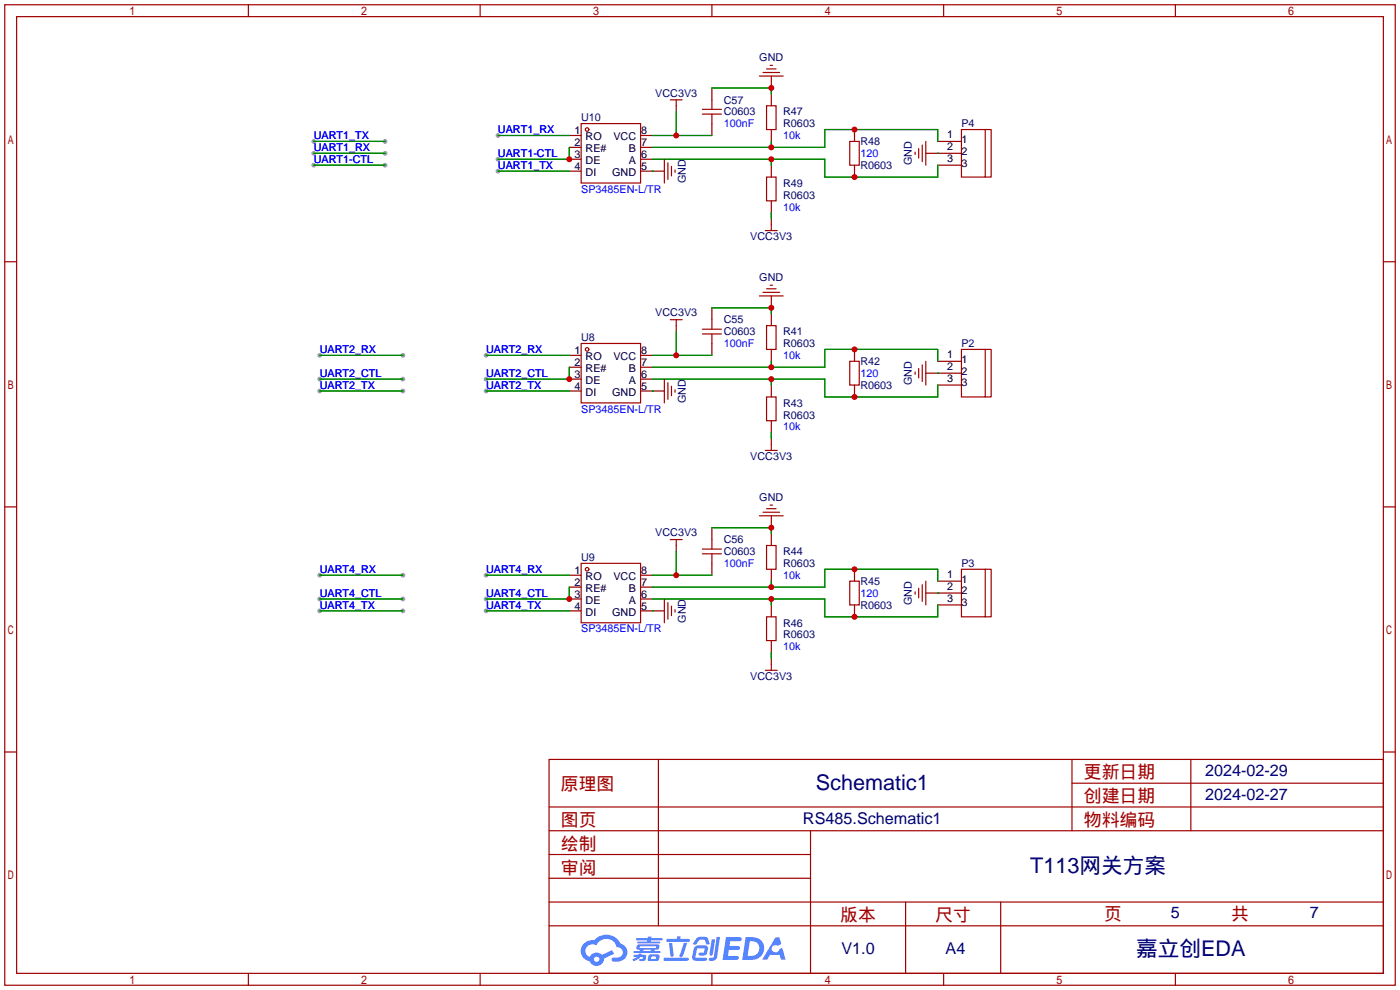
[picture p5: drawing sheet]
<svg xmlns="http://www.w3.org/2000/svg" width="299mm" height="212mm" viewBox="0 0 299 212" stroke-linecap="round" stroke-linejoin="round" font-family="sans-serif">
<g fill="#999">
<circle cx="103.9" cy="81" r=".51"/>
<circle cx="103.9" cy="128" r=".51"/>
<circle cx="68.3" cy="75.9" r=".51"/>
<circle cx="86.1" cy="75.9" r=".51"/>
<circle cx="68.3" cy="83.6" r=".51"/>
<circle cx="86.1" cy="83.6" r=".51"/>
<circle cx="86.1" cy="81" r=".51"/>
<circle cx="68.3" cy="81" r=".51"/>
<circle cx="68.3" cy="122.9" r=".51"/>
<circle cx="86.1" cy="122.9" r=".51"/>
<circle cx="68.3" cy="130.6" r=".51"/>
<circle cx="86.1" cy="130.6" r=".51"/>
<circle cx="86.1" cy="128" r=".51"/>
<circle cx="68.3" cy="128" r=".51"/>
<circle cx="82.3" cy="30.2" r=".51"/>
<circle cx="67.1" cy="30.2" r=".51"/>
<circle cx="82.3" cy="32.8" r=".51"/>
<circle cx="67.1" cy="32.8" r=".51"/>
<circle cx="82.3" cy="35.3" r=".51"/>
<circle cx="67.1" cy="35.3" r=".51"/>
<circle cx="106.4" cy="34" r=".51"/>
<circle cx="103.9" cy="130.6" r=".51"/>
<circle cx="103.9" cy="122.9" r=".51"/>
<circle cx="103.9" cy="83.6" r=".51"/>
<circle cx="103.9" cy="75.9" r=".51"/>
<circle cx="106.4" cy="36.6" r=".51"/>
<circle cx="106.4" cy="29" r=".51"/>
</g>
<g fill="none" stroke="#a10000" stroke-width=".25">
<path d="M1 1h297.2v209.6h-297.2zM3.6 3.6h292.1v204.4h-292.1zM53.1 1v2.6M102.6 1v2.6M152.1 1v2.6M201.7 1v2.6M251.2 1v2.6M1 55.9h2.6M295.7 55.9h2.5M1 108.3h2.6M295.7 108.3h2.5M1 160.7h2.6"/>
<path d="M117.3 162.3h178.4v45.7h-178.4zM117.3 177.5h178.4M117.3 172.5h178.4M140.7 162.3v35.6M173.2 177.5v30.5M229.1 162.3v15.2M229.1 167.4h66.6M254.5 162.3v15.2M295.7 160.7h2.5M117.3 182.6h55.9M117.3 197.9h178.4M117.3 192.8h178.4"/>
<path d="M117.3 187.7h55.9M193.5 192.8v15.2M213.9 192.8v15.2M53.1 208v2.6M102.6 208v2.6M152.1 208v2.6M201.7 208v2.6M251.2 208v2.6"/>
</g>
<g fill="#5487ff">
<path d="M155.2 200.3h2.6a.48 .48 0 0 1 .7 .4 .48 .48 0 0 1-.6 .4h-1.8l-.2 1.1h1.9a.43 .43 0 0 1 .4 .4 .43 .43 0 0 1-.5 .4h-1.9l-.2 1.3h1.7a.45 .45 0 0 1 .5 .2 .45 .45 0 0 1-.1 .6h-3.3z"/>
<path d="M165.7 200.3h.9l.4 1.5-.8 .3a.84 .84 0 0 0-1.2 .3 .84 .84 0 0 0 .4 1.1 .84 .84 0 0 0 1.1-.4l.1-.2 .6-.3 .7 2.5h-1l-.2-1h-2.1l-.6 1h-1.1z"/>
<path d="M152.1 200.8h.7l-.5 3.1a.36 .36 0 0 1-.3 .3 .36 .36 0 0 1-.4-.3z"/>
<path d="M153.2 200.2h.7l-.6 4.3a1.13 1.13 0 0 1-1.8 .6l.2-.4h.7l.2-.2z"/>
<path d="M148.9 200.6l.6-.4h1a.77 .77 0 0 1 .9 .5l.3 1-.2 .2h-.5l-.3-.9-.2-.2-1 .1-.7 1-.6-.1-.1-.2z"/>
<path d="M148.4 202.4l.6-.3h1.7a.81 .81 0 0 1 .7 .5 .81 .81 0 0 1-.2 .8 .81 .81 0 0 1-.9 .8h-.7a.32 .32 0 0 1-.3-.3 .32 .32 0 0 1 .4-.3h.7l.2-.9-1.6 .1-.4 1.8 2.2 .1a.32 .32 0 0 1 .3 .4 .32 .32 0 0 1-.4 .2h-2.2l-.5-.3-.1-.5z"/>
<path d="M141.9 204.7h5a.33 .33 0 0 1 .3 .3 .33 .33 0 0 1-.3 .3h-4.9l-.2-.1z"/>
<path d="M146.1 201.5h.8l-.7 2a.98 .98 0 0 1-.7 1.1l-.3-.3z"/>
<path d="M143 201.6h.7l.3 2.5a.34 .34 0 0 1-.3 .4 .34 .34 0 0 1-.4-.3z"/>
<path d="M142.5 200.7h2.1l.3-.6h.6l-.1 .6h1.7a.32 .32 0 0 1 .4 .3 .32 .32 0 0 1-.4 .3h-4.5l-.2-.2z"/>
<path d="M135.5 204.1h.9l.1-.3h.6v.3h.8a.82 .82 0 0 1-.5 1.3h-.8v-.4l.7-.1 .1-.3a.68 .68 0 0 0-1 .4l-1.1 .4-.1-.4 .9-.5h-.7z"/>
<path d="M136 200.5h2.4l.1-.3h.7v.3h2.2l.2 .3-.2 .2h-2.3v.2h1.8l.2 .3-.2 .1h-4.5l-.1-.4h2l.1-.2h-2.3l-.1-.2z"/>
<path d="M159.4 200.3l-.8 4.9h1.7a2.5 2.5 0 0 0 3-2.5 2.5 2.5 0 0 0-3.1-2.4zM160.3 201.1a1.61 1.61 0 0 1 2 1.5 1.61 1.61 0 0 1-1.8 1.7h-.7z"/>
<path d="M136.2 202a.55 .55 0 0 0-.2 .8 .55 .55 0 0 0 .7 .2l.1 .3h-1.3v.3l5.4 .1 .3-.2-.2-.2h-1.2l.2-.3a.7 .7 0 0 0 .8-.3 .7 .7 0 0 0 0-.8l-4.2-.1zM136.8 202.3l3.3-.1 .1 .1-.2 .3h-3.2zM137.5 203h1.7l-.2 .3h-1.4z"/>
<path d="M138.6 204.2a1.05 1.05 0 0 0 0 1.2 2.91 2.91 0 0 0 2.2-.2 .98 .98 0 0 0 0-1.2h-1.6zM139.2 204.5l.9-.1 .1 .4-.2 .2-.8-.1z"/>
<path d="M124.9 201.6a2.23 2.23 0 0 0-.7 2.3 2.23 2.23 0 0 0 1.8 1.6 1.58 1.58 0 0 0 1.8 .9 1.58 1.58 0 0 0 1.3-1.5l2.2-1.1-.5-.7-2.1 1a1.65 1.65 0 0 0-2.7 .4 1.45 1.45 0 0 1-.8-1.9 1.45 1.45 0 0 1 2-.7l.3 .1a2.3 2.3 0 0 1 2.3-1.3 2.3 2.3 0 0 1 2 1.7 1.12 1.12 0 0 1 1.3 1 1.12 1.12 0 0 1-1.1 1.2h-.7a.45 .45 0 0 0-.6 .4 .45 .45 0 0 0 .5 .5 2.21 2.21 0 0 0 2.2-.5 2.21 2.21 0 0 0 .5-2.3 2.13 2.13 0 0 0-1.3-1.1 3.3 3.3 0 0 0-5.6-.7l-1.1 .1zM127 205a.57 .57 0 0 1 1.1 0 .57 .57 0 0 1-1.1 0z"/>
</g>
<g fill="none" stroke="#a10000" stroke-width=".25">
<path d="M162.3 16.3h5.1M163.1 15.5h3.5M163.8 14.7h2.1M164.6 14h.5M124.2 26.4h12.7v12.7h-12.7zM142 34v5.1M142.7 34.8v3.6M143.3 21.3h2.5M143.5 35.6v2M144.3 36.3v.5M144.5 21.3v1.3M150.1 23.4h4.1"/>
<path d="M150.1 24.4h4.1M152.1 21.3v2.1M152.1 24.4v2M163.8 37.8h2.1v5.1h-2.1zM163.8 22.6h2.1v5.1h-2.1zM181.6 30.2h2v5.1h-2zM195.6 32.5v.5M196.3 31.8v2M197.1 31v3.5M197.9 30.2v5.1M205.5 27.7h5.1v10.1h-5.1zM210.6 27.7h1.2v10.1h-1.2"/>
<path d="M163.6 49.3h2.5M164.8 48v1.3M124.2 73.4h12.7v12.7h-12.7zM143.3 68.3h2.5M144.5 68.3v1.3M150.1 70.4h4.1M150.1 71.4h4.1M152.1 68.3v2.1M152.1 71.4v2M162.3 63.2h5.1M163.1 62.5h3.5M163.8 69.6h2.1v5.1h-2.1z"/>
<path d="M163.8 61.7h2.1M164.6 61h.5M181.6 77.2h2v5.1h-2zM195.6 79.5v.5M196.3 78.7v2.1M197.1 78v3.5M197.9 77.2v5.1M205.5 74.7h5.1v10.1h-5.1zM210.6 74.7h1.2v10.1h-1.2M142 81v5.1M142.7 81.8v3.5M143.5 82.5v2.1"/>
<path d="M144.3 83.3v.5M163.6 96.3h2.5M163.8 84.8h2.1v5.1h-2.1zM164.8 95v1.3M143.3 115.3h2.5M144.5 115.3v1.3M150.1 117.3h4.1M150.1 118.4h4.1M152.1 115.3v2M152.1 118.4v2M162.3 110.2h5.1M163.1 109.5h3.5"/>
<path d="M163.8 116.6h2.1v5.1h-2.1zM163.8 108.7h2.1M164.6 107.9h.5M124.2 120.4h12.7v12.7h-12.7zM142 128v5.1M142.7 128.8v3.5M143.5 129.5v2.1M144.3 130.3v.5M163.8 131.8h2.1v5.1h-2.1zM181.6 124.2h2v5.1h-2zM195.6 126.5v.5M196.3 125.7v2.1"/>
<path d="M197.1 125v3.5M197.9 124.2v5.1M205.5 121.7h5.1v10.1h-5.1zM210.6 121.7h1.2v10.1h-1.2M163.6 143.3h2.5M164.8 142v1.3"/>
<circle cx="125.5" cy="27.7" r=".38"/>
<circle cx="125.5" cy="74.7" r=".38"/>
<circle cx="125.5" cy="121.7" r=".38"/>
</g>
<g fill="none" stroke="#870000" stroke-width=".25">
<path d="M152.1 18.8v2.5M164.8 16.3v2.5M121.7 29h2.5M121.7 31.5h2.5M121.7 34h2.5M121.7 36.6h2.5M136.9 29h2.5M136.9 31.5h2.5M136.9 34h2.5M136.9 36.6h5.1M144.5 22.6v1.3M152.1 26.4v2.6"/>
<path d="M164.8 20.1v2.5M164.8 27.7v2.5M164.8 35.3v2.5M182.6 27.7v2.5M182.6 35.3v2.5M197.9 32.8h7.6M200.4 30.2h5.1M200.4 35.3h5.1M164.8 42.9v2.6M164.8 46.7v1.3M121.7 75.9h2.5M121.7 78.5h2.5"/>
<path d="M136.9 75.9h2.5M136.9 78.5h2.5M144.5 69.6v1.3M152.1 65.8v2.5M152.1 73.4v2.5M164.8 63.2v2.6M164.8 67.1v2.5M164.8 74.7v2.5M182.6 74.7v2.5M197.9 79.8h7.6M200.4 77.2h5.1M121.7 81h2.5"/>
<path d="M121.7 83.6h2.5M136.9 81h2.5M136.9 83.6h5.1M164.8 82.3v2.5M164.8 89.9v2.6M164.8 93.7v1.3M182.6 82.3v2.5M200.4 82.3h5.1M144.5 116.6v1.3M152.1 112.8v2.5M164.8 110.2v2.6M164.8 114v2.6"/>
<path d="M121.7 122.9h2.5M121.7 125.5h2.5M121.7 128h2.5M121.7 130.6h2.5M136.9 122.9h2.5M136.9 125.5h2.5M136.9 128h2.5M136.9 130.6h5.1M152.1 120.4v2.5M164.8 121.7v2.5M164.8 129.3v2.5M164.8 136.9v2.5"/>
<path d="M182.6 121.7v2.5M182.6 129.3v2.5M197.9 126.7h7.6M200.4 124.2h5.1M200.4 129.3h5.1M164.8 140.7v1.3"/>
</g>
<g fill="none" stroke="#008700" stroke-width=".25">
<path d="M152.1 18.8h12.7v1.3M67.1 30.2h15.2M67.1 32.8h15.2M67.1 35.3h15.2M106.4 29h15.3M106.4 36.6h15.3M121.7 31.5v2.5h-15.3M139.4 36.6h.1M139.4 34h36.9v3.8h24.1v-2.5M139.4 29h12.7M144.5 23.9v5.1M164.8 30.2v1.3"/>
<path d="M164.8 34v1.3M200.4 32.8h.1M200.4 30.2v-2.5h-24.1v3.8h-36.9M164.8 45.5v1.2M68.3 75.9h17.8M103.9 75.9h17.8M121.7 78.5v2.5h-17.8M139.4 75.9h12.7M144.5 70.9v5M152.1 65.8h12.7v1.3M164.8 77.2v1.3M200.4 79.8h.1"/>
<path d="M200.4 77.2v-2.5h-24.1v3.8h-36.9M68.3 81h17.8M68.3 83.6h17.8M103.9 83.6h17.8M139.4 83.6h.1M139.4 81h36.9v3.8h24.1v-2.5M164.8 81v1.3M164.8 92.5v1.2M144.5 117.9v5M152.1 112.8h12.7v1.2M68.3 122.9h17.8M68.3 128h17.8"/>
<path d="M68.3 130.6h17.8M103.9 122.9h17.8M103.9 130.6h17.8M121.7 125.5v2.5h-17.8M139.4 130.6h.1M139.4 128h36.9v3.8h24.1v-2.5M139.4 122.9h12.7M164.8 124.2v1.3M164.8 128v1.3M164.8 139.4v1.3M200.4 126.7h.1M200.4 124.2v-2.5h-24.1v3.8h-36.9"/>
</g>
<g fill="#c00">
<circle cx="144.5" cy="75.9" r=".63"/>
<circle cx="164.8" cy="65.8" r=".63"/>
<circle cx="121.7" cy="81" r=".63"/>
<circle cx="182.6" cy="74.7" r=".63"/>
<circle cx="164.8" cy="78.5" r=".63"/>
<circle cx="182.6" cy="84.8" r=".63"/>
<circle cx="164.8" cy="81" r=".63"/>
<circle cx="144.5" cy="122.9" r=".63"/>
<circle cx="164.8" cy="112.8" r=".63"/>
<circle cx="121.7" cy="128" r=".63"/>
<circle cx="182.6" cy="121.7" r=".63"/>
<circle cx="164.8" cy="125.5" r=".63"/>
<circle cx="182.6" cy="131.8" r=".63"/>
<circle cx="164.8" cy="128" r=".63"/>
<circle cx="144.5" cy="29" r=".63"/>
<circle cx="164.8" cy="18.8" r=".63"/>
<circle cx="182.6" cy="27.7" r=".63"/>
<circle cx="164.8" cy="31.5" r=".63"/>
<circle cx="182.6" cy="37.8" r=".63"/>
<circle cx="164.8" cy="34" r=".63"/>
<circle cx="121.7" cy="34" r=".63"/>
</g>
<g font-size="4.6" fill="#000080">
<text x="174.4" y="168.8">Schematic1</text>
<text x="220.2" y="186.6">T113网关方案</text>
<text x="242.8" y="204.3">嘉立创EDA</text>
</g>
<g font-size="3.8" fill="#a00000">
<text x="231.6" y="166.4">更新日期</text>
<text x="119.9" y="168.9">原理图</text>
<text x="231.6" y="171.5">创建日期</text>
<text x="119.9" y="176.5">图页</text>
<text x="231.6" y="176.5">物料编码</text>
<text x="119.9" y="181.6">绘制</text>
<text x="119.9" y="186.7">审阅</text>
<text x="179.6" y="196.9">版本</text>
<text x="199.9" y="196.9">尺寸</text>
<text x="236" y="196.6">页</text>
<text x="263.1" y="196.6">共</text>
</g>
<g font-size="3.5" fill="#000080">
<text x="257.6" y="165.9">2024-02-29</text>
<text x="257.6" y="171">2024-02-27</text>
<text x="171.6" y="176">RS485.Schematic1</text>
<text x="250.2" y="196.1">5</text>
<text x="280" y="196.1">7</text>
<text x="179.8" y="204">V1.0</text>
<text x="202.1" y="204">A4</text>
</g>
<g font-size="2.3" fill="#000080">
<text x="162.3" y="13.1">GND</text>
<text x="140" y="20.6">VCC3V3</text>
<text x="154.7" y="22.1">C57</text>
<text x="124.2" y="26">U10</text>
<text x="154.7" y="24.7">C0603</text>
<text x="167.4" y="24.7">R47</text>
<text x="167.4" y="27.2">R0603</text>
<text x="205.5" y="27.2">P4</text>
<text x="183.9" y="31">R48</text>
<text x="194.9" y="35.3" transform="rotate(-90 194.9 35.3)">GND</text>
<text x="146.6" y="39.1" transform="rotate(-90 146.6 39.1)">GND</text>
<text x="167.4" y="39.9">R49</text>
<text x="183.9" y="36.1">R0603</text>
<text x="167.4" y="42.5">R0603</text>
<text x="160.4" y="51.4">VCC3V3</text>
<text x="162.3" y="60.1">GND</text>
<text x="140" y="67.6">VCC3V3</text>
<text x="154.7" y="69.1">C55</text>
<text x="154.7" y="71.7">C0603</text>
<text x="167.4" y="71.7">R41</text>
<text x="124.2" y="72.9">U8</text>
<text x="167.4" y="74.2">R0603</text>
<text x="205.5" y="74.2">P2</text>
<text x="183.9" y="78">R42</text>
<text x="183.9" y="83.1">R0603</text>
<text x="194.9" y="82.3" transform="rotate(-90 194.9 82.3)">GND</text>
<text x="146.6" y="86.1" transform="rotate(-90 146.6 86.1)">GND</text>
<text x="167.4" y="86.9">R43</text>
<text x="167.4" y="89.5">R0603</text>
<text x="160.4" y="98.3">VCC3V3</text>
<text x="162.3" y="107.1">GND</text>
<text x="124.2" y="119.9">U9</text>
<text x="140" y="114.6">VCC3V3</text>
<text x="154.7" y="116.1">C56</text>
<text x="154.7" y="118.7">C0603</text>
<text x="167.4" y="118.7">R44</text>
<text x="167.4" y="121.2">R0603</text>
<text x="183.9" y="125">R45</text>
<text x="205.5" y="121.2">P3</text>
<text x="183.9" y="130.1">R0603</text>
<text x="194.9" y="129.3" transform="rotate(-90 194.9 129.3)">GND</text>
<text x="146.6" y="133.1" transform="rotate(-90 146.6 133.1)">GND</text>
<text x="167.4" y="133.9">R46</text>
<text x="167.4" y="136.4">R0603</text>
<text x="160.4" y="145.3">VCC3V3</text>
</g>
<g font-size="2.3" fill="#00f">
<text x="67.1" y="29.8">UART1_TX</text>
<text x="106.4" y="28.5">UART1_RX</text>
<text x="154.7" y="27.2">100nF</text>
<text x="167.4" y="29.8">10k</text>
<text x="67.1" y="32.3">UART1_RX</text>
<text x="67.1" y="34.8">UART1-CTL</text>
<text x="106.4" y="33.6">UART1-CTL</text>
<text x="183.9" y="33.6">120</text>
<text x="106.4" y="36.1">UART1_TX</text>
<text x="124.2" y="41.2">SP3485EN-L/TR</text>
<text x="167.4" y="45">10k</text>
<text x="68.3" y="75.5">UART2_RX</text>
<text x="103.9" y="75.5">UART2_RX</text>
<text x="154.7" y="74.2">100nF</text>
<text x="167.4" y="76.8">10k</text>
<text x="68.3" y="83.1">UART2_TX</text>
<text x="68.3" y="80.6">UART2_CTL</text>
<text x="103.9" y="80.6">UART2_CTL</text>
<text x="103.9" y="83.1">UART2_TX</text>
<text x="183.9" y="80.6">120</text>
<text x="124.2" y="88.2">SP3485EN-L/TR</text>
<text x="167.4" y="92">10k</text>
<text x="68.3" y="122.5">UART4_RX</text>
<text x="103.9" y="122.5">UART4_RX</text>
<text x="154.7" y="121.2">100nF</text>
<text x="167.4" y="123.7">10k</text>
<text x="68.3" y="130.1">UART4_TX</text>
<text x="68.3" y="127.6">UART4_CTL</text>
<text x="103.9" y="127.6">UART4_CTL</text>
<text x="103.9" y="130.1">UART4_TX</text>
<text x="183.9" y="127.6">120</text>
<text x="124.2" y="135.2">SP3485EN-L/TR</text>
<text x="167.4" y="139">10k</text>
</g>
<g font-size="2.3">
<text x="122.8" y="28.7">1</text>
<text x="125.1" y="30">RO</text>
<text x="131.1" y="30">VCC</text>
<text x="137" y="28.7">8</text>
<text x="202.4" y="29.5">1</text>
<text x="122.8" y="31.3">2</text>
<text x="122.8" y="33.8">3</text>
<text x="125.1" y="32.5">RE#</text>
<text x="125.1" y="35.1">DE</text>
<text x="134.4" y="35.1">A</text>
<text x="134.4" y="32.5">B</text>
<text x="137" y="33.8">6</text>
<text x="137" y="31.3">7</text>
<text x="202.4" y="32">2</text>
<text x="202.4" y="34.6">3</text>
<text x="205.5" y="30.5">1</text>
<text x="205.5" y="33.1">2</text>
<text x="205.5" y="35.6">3</text>
<text x="122.8" y="36.3">4</text>
<text x="125.1" y="37.6">DI</text>
<text x="130.8" y="37.6">GND</text>
<text x="137" y="36.3">5</text>
<text x="122.8" y="75.7">1</text>
<text x="125.1" y="77">RO</text>
<text x="131.1" y="77">VCC</text>
<text x="137" y="75.7">8</text>
<text x="202.4" y="76.5">1</text>
<text x="205.5" y="77.5">1</text>
<text x="122.8" y="78.3">2</text>
<text x="122.8" y="80.8">3</text>
<text x="122.8" y="83.3">4</text>
<text x="125.1" y="79.5">RE#</text>
<text x="125.1" y="82.1">DE</text>
<text x="134.4" y="82.1">A</text>
<text x="134.4" y="79.5">B</text>
<text x="137" y="83.3">5</text>
<text x="137" y="80.8">6</text>
<text x="137" y="78.3">7</text>
<text x="202.4" y="79">2</text>
<text x="202.4" y="81.6">3</text>
<text x="205.5" y="80.1">2</text>
<text x="205.5" y="82.6">3</text>
<text x="125.1" y="84.6">DI</text>
<text x="130.8" y="84.6">GND</text>
<text x="122.8" y="122.7">1</text>
<text x="122.8" y="125.2">2</text>
<text x="125.1" y="124">RO</text>
<text x="131.1" y="124">VCC</text>
<text x="137" y="125.2">7</text>
<text x="137" y="122.7">8</text>
<text x="202.4" y="123.5">1</text>
<text x="205.5" y="124.5">1</text>
<text x="122.8" y="127.8">3</text>
<text x="122.8" y="130.3">4</text>
<text x="125.1" y="126.5">RE#</text>
<text x="125.1" y="129.1">DE</text>
<text x="125.1" y="131.6">DI</text>
<text x="130.8" y="131.6">GND</text>
<text x="134.4" y="129.1">A</text>
<text x="134.4" y="126.5">B</text>
<text x="137" y="130.3">5</text>
<text x="137" y="127.8">6</text>
<text x="202.4" y="126">2</text>
<text x="202.4" y="128.6">3</text>
<text x="205.5" y="127">2</text>
<text x="205.5" y="129.6">3</text>
</g>
</svg>
